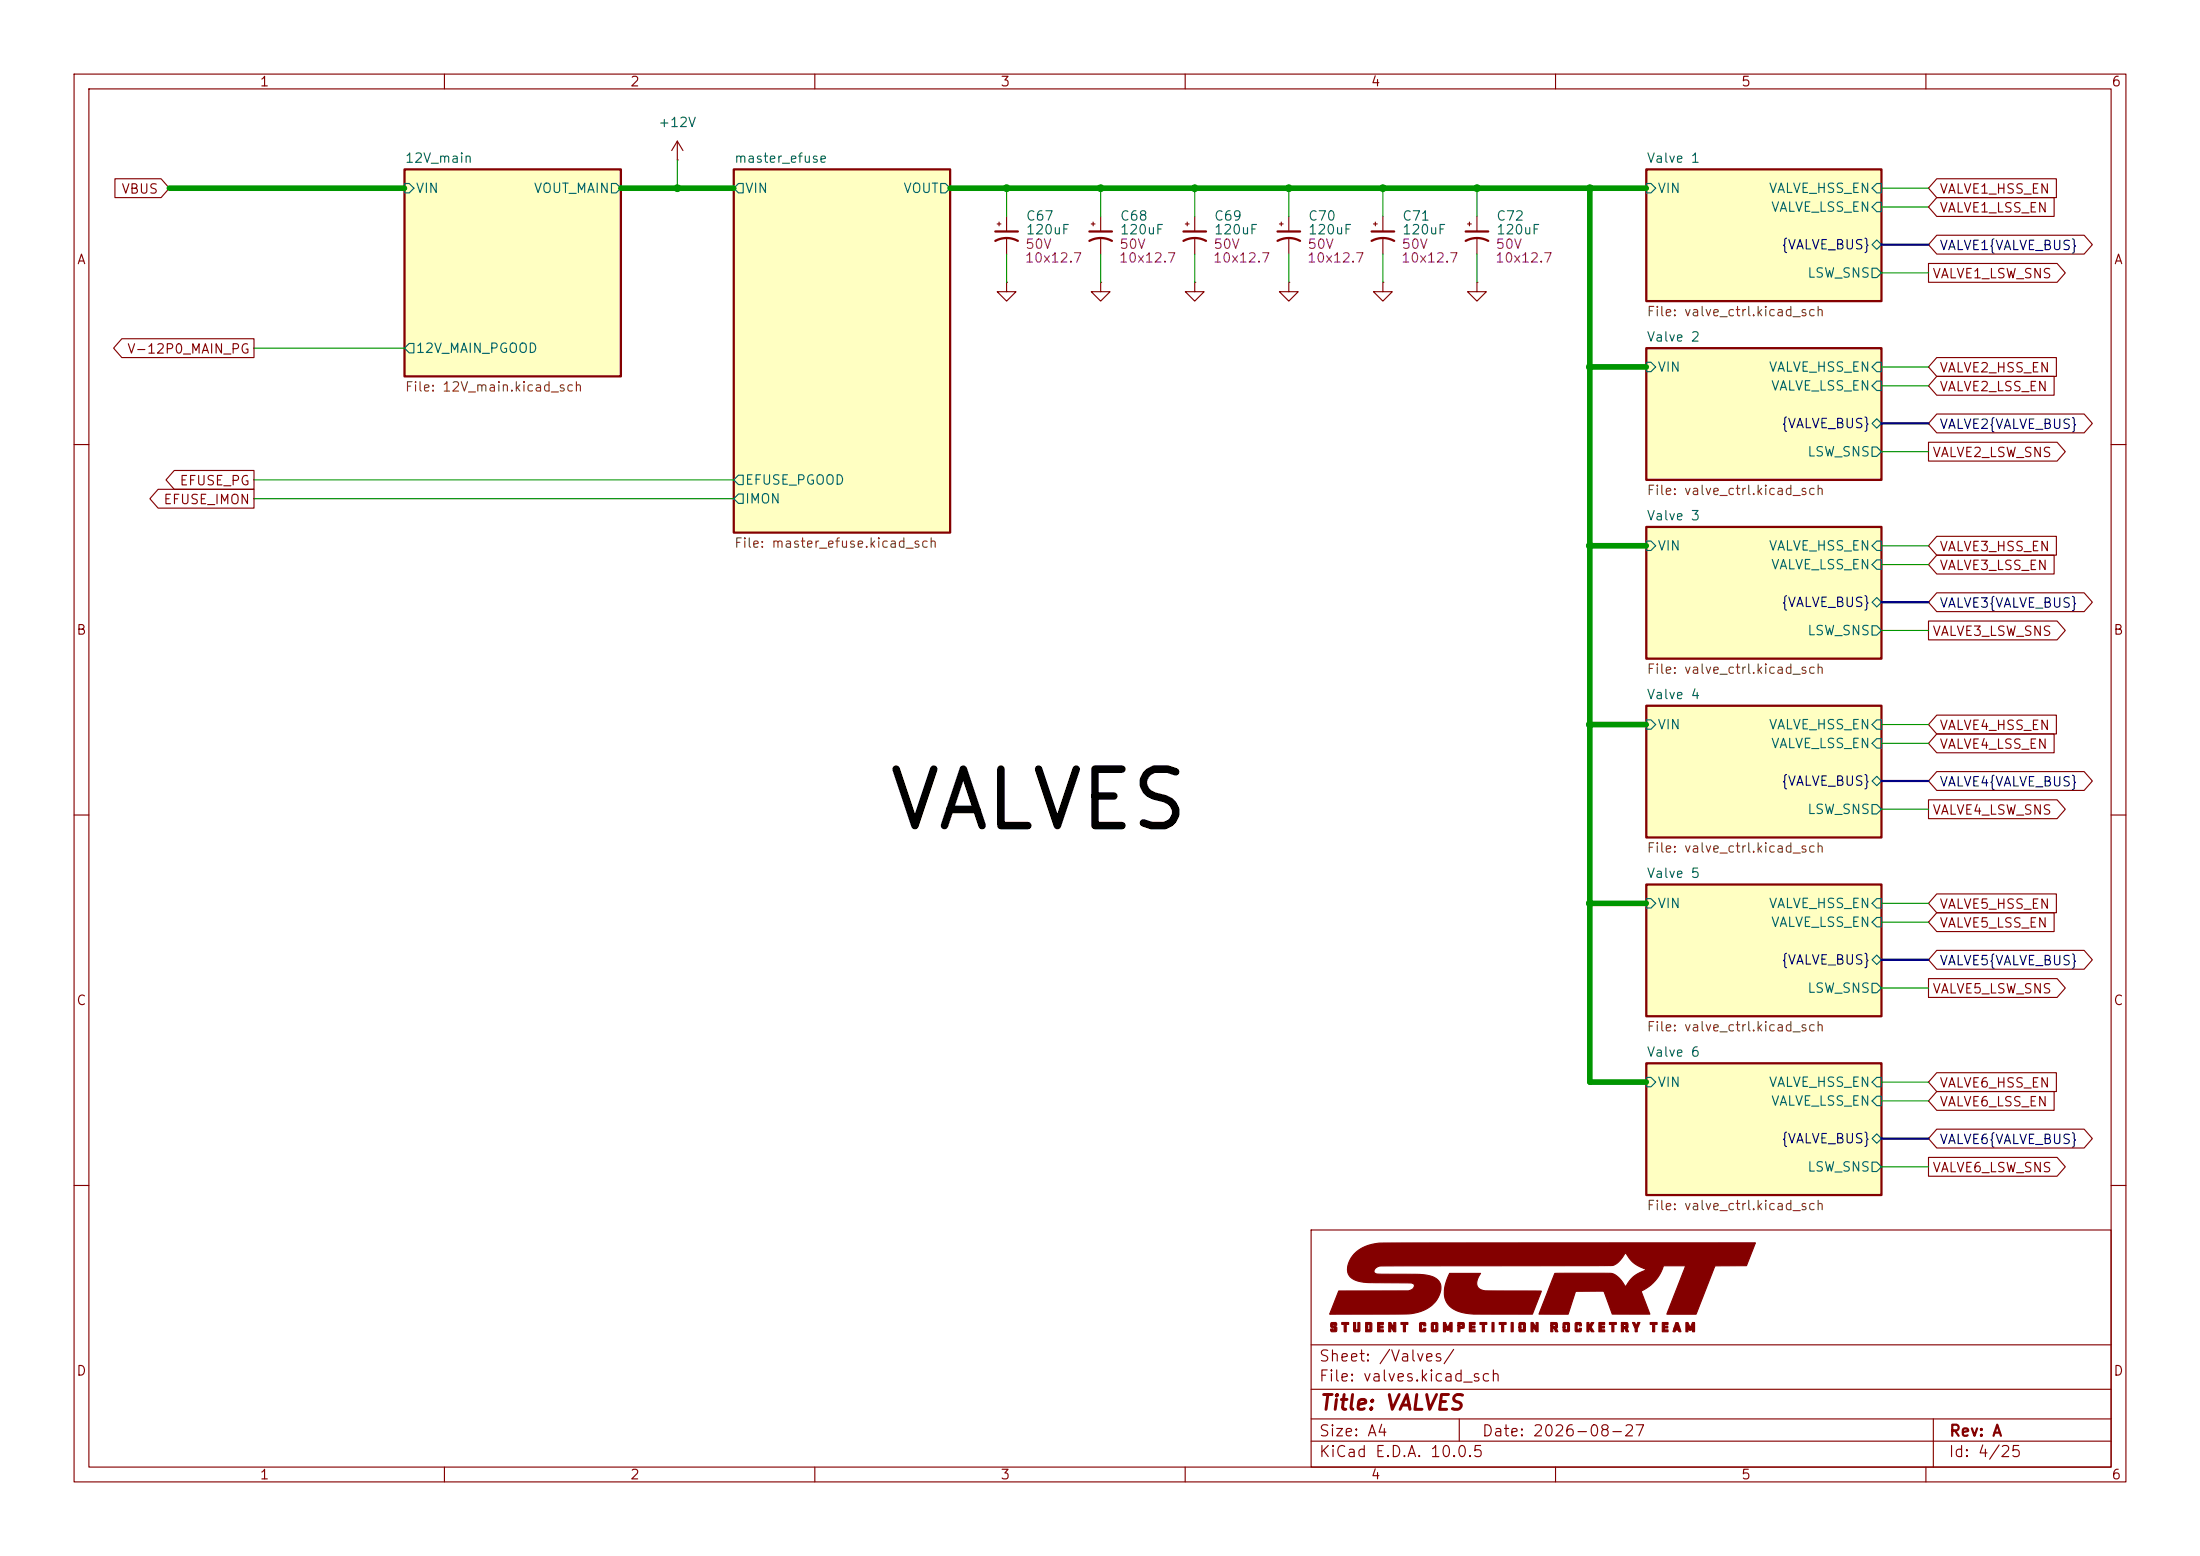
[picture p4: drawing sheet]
<svg xmlns="http://www.w3.org/2000/svg" width="297mm" height="210mm" viewBox="0 0 297 210" stroke-linecap="round" stroke-linejoin="round" font-family="sans-serif">
<g fill="none" stroke="#840000" stroke-width=".15">
<path d="M10 10h277v190h-277zM12 12h273v186h-273zM60 10v2M91.4 19.1l-.7 1.2M91.4 19.1l.8 1.2M91.4 19.1v2.5M110 10v2M160 10v2M210 10v2M260 10v2M15.5 24.1h6.2l1.2 1.3-1.2 1.3h-6.2zM91.4 21.6h.1"/>
<path d="M134.6 30.2h.5M134.9 30v.5M135.9 38.1v1.3h1.3l-1.3 1.2-1.3-1.2h1.3M135.9 38.1h.1M135.9 29.2v2M135.9 32.3v2M147.3 30.2h.5M147.6 30v.5M148.6 38.1v1.3h1.3l-1.3 1.2-1.3-1.2h1.3M148.6 38.1h.1M148.6 29.2v2M148.6 32.3v2"/>
<path d="M160 30.2h.5M160.3 30v.5M161.3 38.1v1.3h1.3l-1.3 1.2-1.3-1.2h1.3M161.3 38.1h.1M161.3 29.2v2M161.3 32.3v2M172.7 30.2h.5M173 30v.5M174 38.1v1.3h1.3l-1.3 1.2-1.3-1.2h1.3M174 38.1h.1M174 29.2v2M174 32.3v2"/>
<path d="M185.4 30.2h.5M185.7 30v.5M186.7 38.1v1.3h1.3l-1.3 1.2-1.3-1.2h1.3M186.7 38.1h.1M186.7 29.2v2M186.7 32.3v2M198.1 30.2h.5M198.4 30v.5M199.4 38.1v1.3h1.3l-1.3 1.2-1.3-1.2h1.3M199.4 38.1h.1M199.4 29.2v2M199.4 32.3v2"/>
<path d="M260.3 35.6h17.4l1.1 1.2-1.1 1.3h-17.4zM261.5 31.7h19.9l1.1 1.3-1.1 1.3h-19.9l-1.2-1.3zM261.5 26.7h15.8v2.5h-15.8l-1.2-1.3zM261.5 24.1h16.1v2.6h-16.1l-1.2-1.3zM16.4 45.7h17.9v2.6h-17.9l-1.1-1.3zM260.3 59.7h17.4l1.1 1.3-1.1 1.2h-17.4zM261.5 55.9h19.9l1.1 1.3-1.1 1.2h-19.9l-1.2-1.2zM261.5 50.8h15.8v2.5h-15.8l-1.2-1.2zM261.5 48.3h16.1v2.5h-16.1l-1.2-1.3zM10 60h2M21.3 66h13v2.6h-13l-1.1-1.3zM23.5 63.5h10.8v2.5h-10.8l-1.1-1.2z"/>
<path d="M261.5 74.9h15.8v2.6h-15.8l-1.2-1.3zM261.5 72.4h16.1v2.5h-16.1l-1.2-1.2zM285 60h2M260.3 83.8h17.4l1.1 1.3-1.1 1.3h-17.4zM261.5 96.5h16.1v2.6h-16.1l-1.2-1.3zM261.5 99.1h15.8v2.5h-15.8l-1.2-1.3zM261.5 80h19.9l1.1 1.3-1.1 1.3h-19.9l-1.2-1.3zM10 110h2M260.3 107.9h17.4l1.1 1.3-1.1 1.3h-17.4zM261.5 104.1h19.9l1.1 1.3-1.1 1.3h-19.9l-1.2-1.3zM285 110h2M260.3 132.1h17.4l1.1 1.3-1.1 1.2h-17.4z"/>
<path d="M261.5 128.3h19.9l1.1 1.2-1.1 1.3h-19.9l-1.2-1.3zM261.5 123.2h15.8v2.5h-15.8l-1.2-1.2zM261.5 120.6h16.1v2.6h-16.1l-1.2-1.3zM260.3 156.2h17.4l1.1 1.3-1.1 1.3h-17.4zM261.5 144.8h16.1v2.5h-16.1l-1.2-1.2zM261.5 147.3h15.8v2.6h-15.8l-1.2-1.3zM261.5 152.4h19.9l1.1 1.3-1.1 1.2h-19.9l-1.2-1.2zM10 160h2M177 166h108v32h-108zM285 160h2M60 198v2M110 198v2"/>
<path d="M160 198v2M177 194.5h108M177 191.5h108M177 187.5h108M177 181.5h108M197 191.5v3M210 198v2M260 198v2M261 191.5v6.5"/>
</g>
<g fill="#840000" stroke="#840000" stroke-width=".15">
<path d="M179.7 178.5h.6l.1 .1 .1 .3-.6-.1v.1l.1 .1a.41 .41 0 0 1 .5 .2 .41 .41 0 0 1-.2 .5h-.5l-.2-.1v-.2l.6 .1v-.2h-.1a.42 .42 0 0 1-.5-.3 .42 .42 0 0 1 .1-.5z"/>
<path d="M181.1 178.5h1v.3h-.4v.9h-.2v-.9h-.4z"/>
<path d="M182.7 178.5h.3v1h.3v-1h.3v1.1l-.1 .1h-.7l-.1-.1z"/>
<path d="M184.4 178.5h.7l.1 .1v1l-.1 .1h-.7v-.6h.2v.4h.3v-.7h-.3v.3h-.2z"/>
<path d="M186 178.5h.8v.3h-.5v.2h.4v.2h-.4v.3h.5v.2h-.8z"/>
<path d="M187.5 178.5h.3l.4 .7v-.7h.2v1.2h-.2l-.4-.6-.1 .6h-.2z"/>
<path d="M189.1 178.5h1v.3h-.4v.9h-.2v-.9h-.4z"/>
<path d="M191.8 178.5h.6l.1 .1v.3h-.3v-.1h-.3v.7h.3v-.2h.3v.3l-.1 .1h-.6l-.2-.1v-1z"/>
<path d="M193.3 178.5h.7l.1 .1v1l-.1 .1h-.7l-.1-.1v-.5h.3v.4h.3v-.7h-.3v.3h-.3v-.5z"/>
<path d="M194.9 178.5h.3l.3 .7 .3-.7h.2v1.2h-.2v-.6l-.2 .4h-.3l-.2-.4v.6h-.2z"/>
<path d="M196.8 178.5h.4a.37 .37 0 0 1 .4 .1 .37 .37 0 0 1 .1 .4l-.1 .3h-.5v.4h-.3v-.8h.3v.1h.3v-.2h-.3v.1h-.3z"/>
<path d="M198.4 178.5h.7v.3h-.5v.2h.5v.2h-.5v.3h.5v.2h-.7z"/>
<path d="M199.8 178.5h.9v.3h-.3v.9h-.3v-.9h-.3z"/>
<path d="M201.4 178.5h.3v1.2h-.3z"/>
<path d="M202.4 178.5h.9v.3h-.3v.9h-.3v-.9h-.3z"/>
<path d="M204 178.5h.3v1.2h-.3z"/>
<path d="M205.2 178.5h.6l.1 .1v1l-.1 .1h-.6l-.1-.1v-.5h.2v.4h.4v-.7h-.4v.3h-.2v-.5z"/>
<path d="M206.7 178.5h.3l.4 .7v-.7h.2v1.2h-.2l-.4-.6v.6h-.3z"/>
<path d="M209.4 178.5h.3a.34 .34 0 0 1 .4 0 .34 .34 0 0 1 .2 .4v.3l-.2 .1 .2 .4h-.3l-.2-.4h-.2v.4h-.2v-.8h.2v.1h.4v-.2h-.4v.1h-.2z"/>
<path d="M211.1 178.5h.7l.1 .1v1l-.1 .1h-.7l-.1-.1v-.5h.3v.4h.3v-.7h-.3v.3h-.3v-.5z"/>
<path d="M212.8 178.5h.6l.1 .1v.3h-.3v-.1h-.3v.7h.3v-.2h.3v.3l-.1 .1h-.6l-.2-.1v-1z"/>
<path d="M214.2 178.5h.3v.5l.3-.5h.4l-.4 .6 .4 .6h-.3l-.4-.5v.5h-.3z"/>
<path d="M215.9 178.5h.7v.3h-.5v.2h.5v.2h-.5v.3h.5v.2h-.7z"/>
<path d="M217.3 178.5h.9v.3h-.3v.9h-.3v-.9h-.3z"/>
<path d="M218.9 178.5h.4a.34 .34 0 0 1 .4 0 .34 .34 0 0 1 .1 .4v.3l-.2 .1 .3 .4h-.4l-.2-.4h-.1v.4h-.3v-.8h.3v.1h.3v-.2h-.3v.1h-.3z"/>
<path d="M220.4 178.5h.3l.2 .5 .2-.5h.3l-.4 .8v.4h-.2v-.4z"/>
<path d="M222.8 178.5h.9v.3h-.3v.9h-.3v-.9h-.3z"/>
<path d="M224.4 178.5h.8v.3h-.5v.2h.4v.2h-.4v.3h.5v.2h-.8z"/>
<path d="M226.2 178.5h.3l.4 1.2a.25 .25 0 0 1-.3-.2h-.4a.22 .22 0 0 1-.1 .2 .22 .22 0 0 1-.2 0l.1-.5h.5l-.1-.3-.1 .3h-.3z"/>
<path d="M227.6 178.5h.3l.3 .7 .3-.7h.3v1.2h-.3v-.6l-.2 .4h-.2l-.2-.4v.6h-.3z"/>
<path d="M182.8 169.2a6.3 6.3 0 0 1 4.6-1.4l49.6-.1-1.2 3.1h-4.3l-2.5 6.6h-4l2.6-6.6h-3a5.6 5.6 0 0 1-3 3.5l1.1 3.1h-5l-1.1-2.9a.24 .24 0 0 0-.1-.2 .24 .24 0 0 0-.3 0h-3.5l-1 3.1h-3.9l2.1-5.5h7.6a3.5 3.5 0 0 1 2 1.8 4.6 4.6 0 0 1 2.7-2.3 4.5 4.5 0 0 1-2.7-2.3h-.1a2.78 2.78 0 0 1-1.7 1.7l-31.3 .1a.88 .88 0 0 0-.9 .8 .93 .93 0 0 0 1 .3h3.2a10.5 10.5 0 0 1 3.9 .4 1.67 1.67 0 0 1 .7 2.4 4.7 4.7 0 0 1-4 2.5l-10.8 .1 1.2-3.2h9.4a.69 .69 0 0 0 .8-.9 2.61 2.61 0 0 0-1.6-.2h-4.4a4.5 4.5 0 0 1-2.6-.8 2.26 2.26 0 0 1 .3-2.8z"/>
<path d="M195.7 171.9h4.2a1.52 1.52 0 0 0-.2 2l.3 .2a28.8 28.8 0 0 0 5.2 .1l2.9 .1-1.2 3.1h-5.8a11.3 11.3 0 0 1-4.6-.6 2.92 2.92 0 0 1-1.2-3.9z"/>
</g>
<g fill="#ffffc2" stroke="#ffffc2" stroke-width=".14">
<path d="M222.2 143.5h31.8v17.8h-31.8z"/>
<path d="M222.2 95.3h31.8v17.7h-31.8z"/>
<path d="M54.6 22.9h29.2v27.9h-29.2z"/>
<path d="M99.1 22.9h29.2v49h-29.2z"/>
<path d="M222.2 119.4h31.8v17.8h-31.8z"/>
<path d="M222.2 22.9h31.8v17.7h-31.8z"/>
<path d="M222.2 47h31.8v17.8h-31.8z"/>
<path d="M222.2 71.1h31.8v17.8h-31.8z"/>
</g>
<g fill="none" stroke="#840000" stroke-width=".3">
<path d="M54.6 22.9h29.2v27.9h-29.2zM99.1 22.9h29.2v49h-29.2zM134.4 32.5a3.2 3.2 0 0 1 3 0M134.4 31.2h3M147.1 32.5a3.2 3.2 0 0 1 3 0M147.1 31.2h3M159.8 32.5a3.2 3.2 0 0 1 3 0M159.8 31.2h3M172.5 32.5a3.2 3.2 0 0 1 3 0M172.5 31.2h3M185.2 32.5a3.2 3.2 0 0 1 3 0M185.2 31.2h3"/>
<path d="M197.9 32.5a3.2 3.2 0 0 1 3 0M197.9 31.2h3M222.2 22.9h31.8v17.7h-31.8zM222.2 47h31.8v17.8h-31.8zM222.2 71.1h31.8v17.8h-31.8zM222.2 95.3h31.8v17.7h-31.8zM222.2 119.4h31.8v17.8h-31.8zM222.2 143.5h31.8v17.8h-31.8z"/>
</g>
<g fill="none" stroke="#006464" stroke-width=".15">
<path d="M54.6 24.8h.6l.7 .6-.7 .6h-.6zM82.5 24.8h.7l.6 .6-.6 .6h-.7zM99.1 25.4l.6-.6h.6v1.2h-.6zM127 24.8h.6l.7 .6-.7 .6h-.6zM222.2 24.8h.7l.6 .6-.6 .6h-.7zM252.7 33l.7-.6 .6 .6-.6 .7zM252.7 36.2h.7l.6 .6-.6 .7h-.7zM253.4 24.8h.6v1.2h-.6l-.7-.6zM253.4 27.3h.6v1.3h-.6l-.7-.7zM55.2 46.4h.7v1.2h-.7l-.6-.6zM222.2 48.9h.7l.6 .6-.6 .7h-.7zM252.7 57.2l.7-.7 .6 .7-.6 .6z"/>
<path d="M253.4 48.9h.6v1.3h-.6l-.7-.7zM253.4 51.4h.6v1.3h-.6l-.7-.6zM99.1 67.3l.6-.6h.6v1.2h-.6zM99.7 64.1h.6v1.3h-.6l-.6-.6zM222.2 73h.7l.6 .7-.6 .6h-.7zM252.7 60.3h.7l.6 .7-.6 .6h-.7zM253.4 73h.6v1.3h-.6l-.7-.6zM253.4 75.6h.6v1.2h-.6l-.7-.6zM222.2 97.2h.7l.6 .6-.6 .6h-.7zM252.7 81.3l.7-.7 .6 .7-.6 .6zM252.7 84.5h.7l.6 .6-.6 .6h-.7zM253.4 97.2h.6v1.2h-.6l-.7-.6z"/>
<path d="M253.4 99.7h.6v1.3h-.6l-.7-.7zM252.7 105.4l.7-.6 .6 .6-.6 .6zM252.7 108.6h.7l.6 .6-.6 .7h-.7zM222.2 121.3h.7l.6 .6-.6 .7h-.7zM252.7 129.5l.7-.6 .6 .6-.6 .7zM252.7 132.7h.7l.6 .7-.6 .6h-.7zM253.4 121.3h.6v1.3h-.6l-.7-.7zM253.4 123.8h.6v1.3h-.6l-.7-.6zM222.2 145.4h.7l.6 .7-.6 .6h-.7zM252.7 156.8h.7l.6 .7-.6 .6h-.7zM253.4 145.4h.6v1.3h-.6l-.7-.6zM253.4 148h.6v1.2h-.6l-.7-.6z"/>
<path d="M253.4 153l.6 .7-.6 .6-.7-.6z"/>
</g>
<path d="M254 33h6.3M254 57.2h6.3M254 81.3h6.3M254 105.4h6.3M254 129.5h6.3M254 153.7h6.3" fill="none" stroke="#000084" stroke-width=".3"/>
<path d="M22.9 25.4h31.7M83.8 25.4h15.3M128.3 25.4h93.9M214.6 25.4v120.7h7.6M214.6 49.5h7.6M214.6 73.7h7.6M214.6 97.8h7.6M214.6 121.9h7.6" fill="none" stroke="#009600" stroke-width=".76"/>
<g fill="none" stroke="#009600" stroke-width=".15">
<path d="M91.4 21.6v3.8M135.9 25.4v3.8M135.9 34.3v3.8M148.6 25.4v3.8M148.6 34.3v3.8M161.3 25.4v3.8M161.3 34.3v3.8M174 25.4v3.8M174 34.3v3.8M186.7 25.4v3.8M186.7 34.3v3.8M199.4 25.4v3.8"/>
<path d="M199.4 34.3v3.8M254 27.9h6.3M254 36.8h6.3M254 25.4h6.3M34.3 47h20.3M254 52.1h6.3M254 49.5h6.3M34.3 64.8h64.8M34.3 67.3h64.8M254 76.2h6.3M254 61h6.3M254 73.7h6.3"/>
<path d="M254 85.1h6.3M254 97.8h6.3M254 109.2h6.3M254 100.3h6.3M254 133.4h6.3M254 121.9h6.3M254 124.5h6.3M254 146.1h6.3M254 148.6h6.3M254 157.5h6.3"/>
</g>
<g fill="#009600" stroke="#009600" stroke-width=".14">
<circle cx="214.6" cy="49.5" r=".46"/>
<circle cx="214.6" cy="25.4" r=".46"/>
<circle cx="174" cy="25.4" r=".46"/>
<circle cx="161.3" cy="25.4" r=".46"/>
<circle cx="186.7" cy="25.4" r=".46"/>
<circle cx="199.4" cy="25.4" r=".46"/>
<circle cx="214.6" cy="97.8" r=".46"/>
<circle cx="214.6" cy="121.9" r=".46"/>
<circle cx="214.6" cy="73.7" r=".46"/>
<circle cx="135.9" cy="25.4" r=".46"/>
<circle cx="91.4" cy="25.4" r=".46"/>
<circle cx="148.6" cy="25.4" r=".46"/>
</g>
<text font-size="7.6" x="119.5" y="113.7">VALVES</text>
<text font-size="2" fill="#840000" x="178" y="190.8">Title: VALVES</text>
<g font-size="1.5" fill="#840000">
<text x="178" y="184.1">Sheet: /Valves/</text>
<text x="178" y="186.8">File: valves.kicad_sch</text>
<text x="178" y="197">KiCad E.D.A. 10.0.5</text>
<text x="178" y="194.2">Size: A4</text>
<text x="200" y="194.2">Date: 2026-08-27</text>
<text x="263" y="197">Id: 4/25</text>
<text x="263" y="194.2">Rev: A</text>
</g>
<g font-size="1.3" fill="#840000">
<text x="35" y="12">1</text>
<text x="85" y="12">2</text>
<text x="135" y="12">3</text>
<text x="185" y="12">4</text>
<text x="235" y="12">5</text>
<text x="285" y="12">6</text>
<text x="16.3" y="26.5">VBUS</text>
<text x="261.8" y="29">VALVE1_LSS_EN</text>
<text x="261.8" y="26.5">VALVE1_HSS_EN</text>
<text x="10.3" y="36">A</text>
<text x="285.3" y="36">A</text>
<text x="260.8" y="37.9">VALVE1_LSW_SNS</text>
<text x="17.1" y="48">V-12P0_MAIN_PG</text>
<text x="261.8" y="53.1">VALVE2_LSS_EN</text>
<text x="261.8" y="50.6">VALVE2_HSS_EN</text>
<text x="24.2" y="65.8">EFUSE_PG</text>
<text x="260.8" y="62">VALVE2_LSW_SNS</text>
<text x="22" y="68.4">EFUSE_IMON</text>
<text x="261.8" y="77.3">VALVE3_LSS_EN</text>
<text x="261.8" y="74.7">VALVE3_HSS_EN</text>
<text x="10.2" y="86">B</text>
<text x="260.8" y="86.1">VALVE3_LSW_SNS</text>
<text x="285.2" y="86">B</text>
<text x="261.8" y="98.8">VALVE4_HSS_EN</text>
<text x="261.8" y="101.4">VALVE4_LSS_EN</text>
<text x="260.8" y="110.3">VALVE4_LSW_SNS</text>
<text x="261.8" y="125.5">VALVE5_LSS_EN</text>
<text x="261.8" y="123">VALVE5_HSS_EN</text>
<text x="10.2" y="136">C</text>
<text x="260.8" y="134.4">VALVE5_LSW_SNS</text>
<text x="285.2" y="136">C</text>
<text x="261.8" y="147.1">VALVE6_HSS_EN</text>
<text x="261.8" y="149.6">VALVE6_LSS_EN</text>
<text x="260.8" y="158.5">VALVE6_LSW_SNS</text>
<text x="10.2" y="186">D</text>
<text x="285.2" y="186">D</text>
<text x="35" y="200">1</text>
<text x="85" y="200">2</text>
<text x="135" y="200">3</text>
<text x="185" y="200">4</text>
<text x="235" y="200">5</text>
<text x="285" y="200">6</text>
</g>
<g font-size="1.3" fill="#006464">
<text x="88.8" y="17.5">+12V</text>
<text x="54.6" y="22.3">12V_main</text>
<text x="99" y="22.3">master_efuse</text>
<text x="222.2" y="22.3">Valve 1</text>
<text x="56" y="26.4">VIN</text>
<text x="72" y="26.4">VOUT_MAIN</text>
<text x="100.5" y="26.4">VIN</text>
<text x="121.9" y="26.4">VOUT</text>
<text x="223.7" y="26.4">VIN</text>
<text x="238.7" y="26.4">VALVE_HSS_EN</text>
<text x="239" y="28.9">VALVE_LSS_EN</text>
<text x="138.4" y="30.1">C67</text>
<text x="138.4" y="32">120uF</text>
<text x="151.1" y="30.1">C68</text>
<text x="151.1" y="32">120uF</text>
<text x="163.8" y="30.1">C69</text>
<text x="163.8" y="32">120uF</text>
<text x="176.5" y="30.1">C70</text>
<text x="176.5" y="32">120uF</text>
<text x="189.2" y="30.1">C71</text>
<text x="189.2" y="32">120uF</text>
<text x="201.9" y="30.1">C72</text>
<text x="201.9" y="32">120uF</text>
<text x="243.9" y="37.8">LSW_SNS</text>
<text x="56" y="48">12V_MAIN_PGOOD</text>
<text x="222.2" y="46.4">Valve 2</text>
<text x="223.7" y="50.5">VIN</text>
<text x="238.7" y="50.5">VALVE_HSS_EN</text>
<text x="239" y="53">VALVE_LSS_EN</text>
<text x="100.5" y="65.7">EFUSE_PGOOD</text>
<text x="243.9" y="61.9">LSW_SNS</text>
<text x="100.5" y="68.3">IMON</text>
<text x="222.2" y="70.6">Valve 3</text>
<text x="223.7" y="74.6">VIN</text>
<text x="238.7" y="74.6">VALVE_HSS_EN</text>
<text x="239" y="77.2">VALVE_LSS_EN</text>
<text x="243.9" y="86.1">LSW_SNS</text>
<text x="222.2" y="94.7">Valve 4</text>
<text x="223.7" y="98.8">VIN</text>
<text x="238.7" y="98.8">VALVE_HSS_EN</text>
<text x="239" y="101.3">VALVE_LSS_EN</text>
<text x="243.9" y="110.2">LSW_SNS</text>
<text x="222.2" y="118.8">Valve 5</text>
<text x="223.7" y="122.9">VIN</text>
<text x="238.7" y="122.9">VALVE_HSS_EN</text>
<text x="239" y="125.4">VALVE_LSS_EN</text>
<text x="243.9" y="134.3">LSW_SNS</text>
<text x="222.2" y="142.9">Valve 6</text>
<text x="223.7" y="147">VIN</text>
<text x="238.7" y="147">VALVE_HSS_EN</text>
<text x="239" y="149.6">VALVE_LSS_EN</text>
<text x="243.9" y="158.4">LSW_SNS</text>
</g>
<g font-size="1.3" fill="#840084">
<text x="138.3" y="35.8">10x12.7</text>
<text x="138.3" y="33.9">50V</text>
<text x="151" y="35.8">10x12.7</text>
<text x="151" y="33.9">50V</text>
<text x="163.7" y="35.8">10x12.7</text>
<text x="163.7" y="33.9">50V</text>
<text x="176.4" y="35.8">10x12.7</text>
<text x="176.4" y="33.9">50V</text>
<text x="189.1" y="35.8">10x12.7</text>
<text x="189.1" y="33.9">50V</text>
<text x="201.8" y="35.8">10x12.7</text>
<text x="201.8" y="33.9">50V</text>
</g>
<g font-size="1.3" fill="#000084">
<text x="240.4" y="34">{VALVE_BUS}</text>
<text x="261.8" y="34.1">VALVE1{VALVE_BUS}</text>
<text x="240.4" y="58.1">{VALVE_BUS}</text>
<text x="261.8" y="58.2">VALVE2{VALVE_BUS}</text>
<text x="240.4" y="82.2">{VALVE_BUS}</text>
<text x="261.8" y="82.3">VALVE3{VALVE_BUS}</text>
<text x="240.4" y="106.4">{VALVE_BUS}</text>
<text x="261.8" y="106.5">VALVE4{VALVE_BUS}</text>
<text x="240.4" y="130.5">{VALVE_BUS}</text>
<text x="261.8" y="130.6">VALVE5{VALVE_BUS}</text>
<text x="240.4" y="154.6">{VALVE_BUS}</text>
<text x="261.8" y="154.7">VALVE6{VALVE_BUS}</text>
</g>
<g font-size="1.3" fill="#725600">
<text x="222.2" y="43">File: valve_ctrl.kicad_sch</text>
<text x="54.6" y="53.2">File: 12V_main.kicad_sch</text>
<text x="222.2" y="67.1">File: valve_ctrl.kicad_sch</text>
<text x="99" y="74.2">File: master_efuse.kicad_sch</text>
<text x="222.2" y="91.3">File: valve_ctrl.kicad_sch</text>
<text x="222.2" y="115.4">File: valve_ctrl.kicad_sch</text>
<text x="222.2" y="139.5">File: valve_ctrl.kicad_sch</text>
<text x="222.2" y="163.7">File: valve_ctrl.kicad_sch</text>
</g>
</svg>
